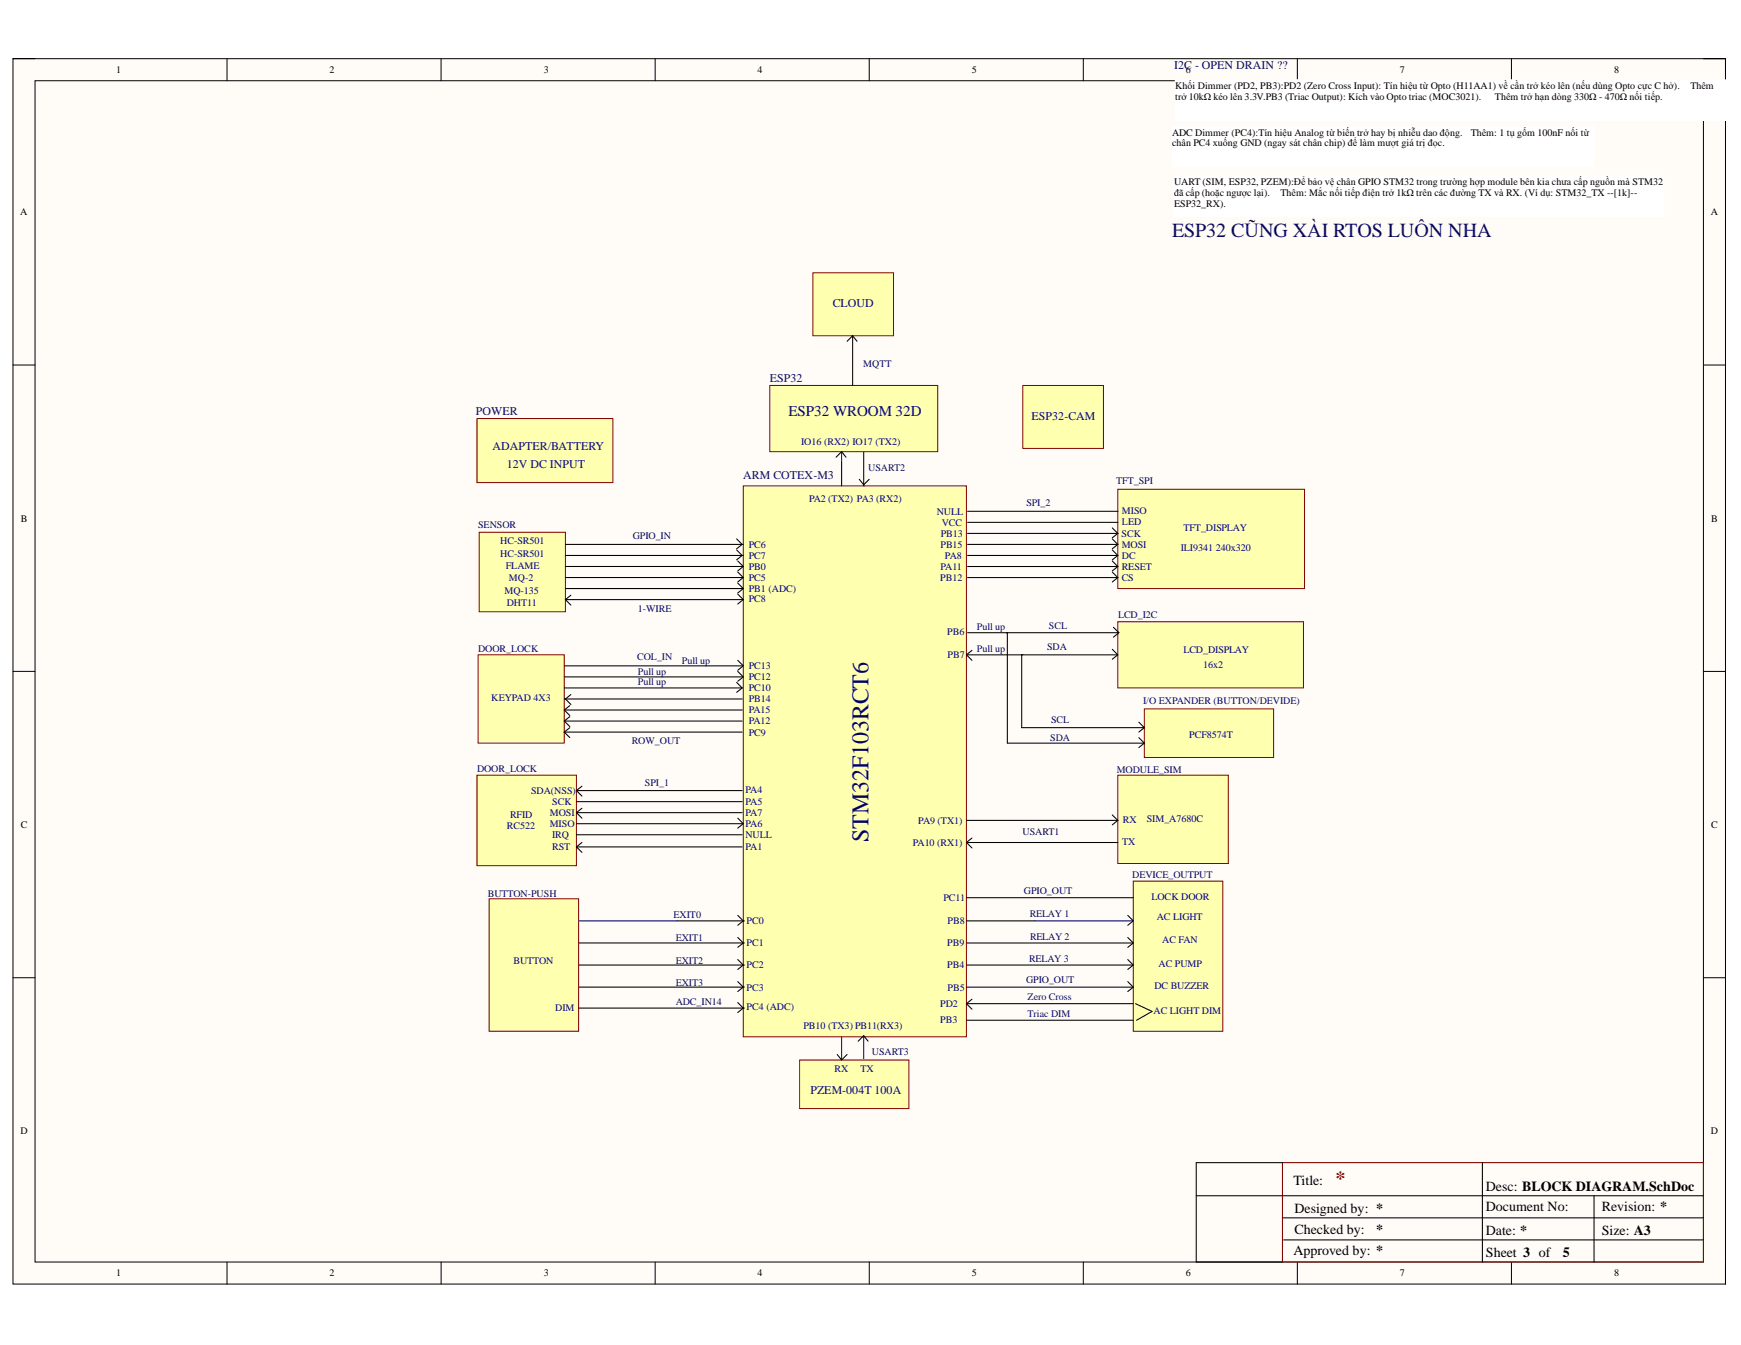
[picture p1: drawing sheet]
<svg xmlns="http://www.w3.org/2000/svg" width="279mm" height="216mm" viewBox="0 0 279 216" stroke-linecap="round" stroke-linejoin="round" font-family="sans-serif">
<path d="M2.1 9.4h274.8v196.7h-274.8z" fill-rule="evenodd" fill="#fffcf8"/>
<path d="M2.1 9.4h274.8v196.7h-274.8z" fill="none" stroke="#000" stroke-width=".16"/>
<path d="M5.6 13h267.8v189.6h-267.8z" fill-rule="evenodd" fill="#fffcf8"/>
<g fill="none" stroke="#000" stroke-width=".16">
<path d="M2.1 9.4h3.5M5.6 13h267.8v189.6h-267.8zM36.4 9.4v3.6M70.8 9.4v3.6M105.1 9.4v3.6M139.5 9.4v3.6M173.9 9.4v3.6M208.2 9.4v3.6M242.6 9.4v3.6M273.4 9.4h3.5v3.6M2.1 58.6h3.5M273.4 58.6h3.5"/>
<path d="M2.1 107.8h3.5M273.4 107.8h3.5M2.1 156.9h3.5M273.4 156.9h3.5M36.4 202.6v3.5M70.8 202.6v3.5M105.1 202.6v3.5M139.5 202.6v3.5M173.9 202.6v3.5M208.2 202.6v3.5M242.6 202.6v3.5M276.9 202.6v3.5"/>
</g>
<path d="M205.8 186.6h67.6v16h-67.6z" fill="none" stroke="#800000" stroke-width=".17"/>
<path d="M192 191.9h81.4M205.8 195.5h67.6M205.8 186.6h-13.8v16h13.8M206 199h67.4M237.9 186.6v16M255.8 191.9v10.7" fill="none" stroke="#000" stroke-width=".17"/>
<path d="M119.3 78h35.8v88.4h-35.8z" fill-rule="evenodd" fill="#ffffb0"/>
<path d="M119.3 78h35.8v88.4h-35.8z" fill="none" stroke="#800000" stroke-width=".16"/>
<path d="M92.9 158.5h26.6M92.9 154.9h26.6M92.9 151.4h26.6M108.6 147.8h10.9" fill="none" stroke="#000" stroke-width=".17"/>
<path d="M78.5 144.3h14.4v21.2h-14.4z" fill-rule="evenodd" fill="#ffffb0"/>
<path d="M78.5 144.3h14.4v21.2h-14.4z" fill="none" stroke="#800000" stroke-width=".16"/>
<path d="M155.1 147.8h11M155.1 158.5h26.8M155.1 154.9h26.8M155.1 151.4h26.8" fill="none" stroke="#000" stroke-width=".17"/>
<path d="M181.9 141.4h14.3v24.1h-14.3z" fill-rule="evenodd" fill="#ffffb0"/>
<path d="M181.9 141.4h14.3v24.1h-14.3z" fill="none" stroke="#800000" stroke-width=".16"/>
<path d="M179.4 124.4h17.7v14.2h-17.7z" fill-rule="evenodd" fill="#ffffb0"/>
<path d="M179.4 124.4h17.7v14.2h-17.7z" fill="none" stroke="#800000" stroke-width=".16"/>
<path d="M155.1 131.7h24.3M155.3 135.2h24.1" fill="none" stroke="#000" stroke-width=".17"/>
<path d="M179.4 99.8h29.8v10.6h-29.8z" fill-rule="evenodd" fill="#ffffb0"/>
<path d="M179.4 99.8h29.8v10.6h-29.8z" fill="none" stroke="#800000" stroke-width=".16"/>
<path d="M155.3 101.6h24.1M155.3 105.1h24.1" fill="none" stroke="#000" stroke-width=".17"/>
<path d="M179.4 78.5h30v16h-30z" fill-rule="evenodd" fill="#ffffb0"/>
<path d="M179.4 78.5h30v16h-30z" fill="none" stroke="#800000" stroke-width=".16"/>
<path d="M155.3 92.7h24.1M155.3 90.9h24.1M155.3 89.2h24.1M155.3 87.4h24.1M155.3 85.6h24.1M155.3 83.9h24.1M155.3 82.1h24.1" fill="none" stroke="#000" stroke-width=".17"/>
<path d="M76.5 124.4h16v14.6h-16z" fill-rule="evenodd" fill="#ffffb0"/>
<path d="M76.5 124.4h16v14.6h-16z" fill="none" stroke="#800000" stroke-width=".16"/>
<path d="M92.5 126.9h26.6M92.5 128.7h26.6M92.5 130.4h26.6M92.5 132.2h26.6M92.5 134h26.6M92.5 135.9h26.6M92.9 161.8h26.6M155.1 161.1h26.8M155.1 163.8h26.8M182.2 161.1l2.7 1.3-2.5 1.4" fill="none" stroke="#000" stroke-width=".17"/>
<path d="M183.6 113.8h20.8v7.8h-20.8z" fill-rule="evenodd" fill="#ffffb0"/>
<path d="M183.6 113.8h20.8v7.8h-20.8z" fill="none" stroke="#800000" stroke-width=".16"/>
<path d="M161.5 101.6h.2v17.7h21.9M164.1 105.1h-.1v11.7h19.6M155.1 144.1h26.8" fill="none" stroke="#000" stroke-width=".17"/>
<path d="M76.7 105.1h13.9v14.2h-13.9z" fill-rule="evenodd" fill="#ffffb0"/>
<path d="M76.7 105.1h13.9v14.2h-13.9z" fill="none" stroke="#800000" stroke-width=".16"/>
<g fill="none" stroke="#000" stroke-width=".17">
<path d="M178.5 84.7l.9 .9-.9 .7M178.5 86.5l.9 .9-.9 .7M178.5 90.1l.9 .8-.9 .7M178.5 91.8l.9 .9-.9 .7M178.5 88.3l.9 .9-.9 .7M156 104.4l-.9 .7 .9 .9M178.5 104.2l.9 .9-.9 .7M178.7 100.7l.9 .9-.9 .7M182.8 115.9l.8 .9-.8 .7M182.8 118.4l.8 .9-.8 .7M93.4 129.7l-.9 .7 .9 .9M93.4 135.2l-.9 .7 .9 .9"/>
<path d="M93.4 126.2l-.9 .7 .9 .9M118.4 131.3l.9 .9-.9 .7M156 134.5l-.9 .7 .9 .9M178.5 130.8l.9 .9-.9 .7M118.4 146.9l.9 .9-.9 .7M118.4 150.5l.9 .9-.9 .7M118.4 154l.9 .9-.9 .7M118.4 157.6l.9 .9-.9 .7M181 146.9l.9 .9-.9 .7M181 150.5l.9 .9-.9 .7M181 154l.9 .9-.9 .7M181 157.6l.9 .9-.9 .7"/>
<path d="M118.4 160.9l.9 .9-.9 .7M156 160.4l-.9 .7 .9 .9"/>
</g>
<path d="M76.9 85.4h13.8v12.8h-13.8z" fill-rule="evenodd" fill="#ffffb0"/>
<path d="M76.9 85.4h13.8v12.8h-13.8z" fill="none" stroke="#800000" stroke-width=".16"/>
<path d="M135.1 74.3v3.7M138.6 72.5v5.5M90.7 87.4h28.6M90.7 89.2h28.6M90.7 90.9h28.6M90.7 92.7h28.6M90.7 94.5h28.6M90.7 96.3h28.6" fill="none" stroke="#000" stroke-width=".17"/>
<path d="M123.5 61.9h27v10.6h-27z" fill-rule="evenodd" fill="#ffffb0"/>
<path d="M123.5 61.9h27v10.6h-27z" fill="none" stroke="#800000" stroke-width=".16"/>
<path d="M128.3 170.2h17.6v7.7h-17.6z" fill-rule="evenodd" fill="#ffffb0"/>
<path d="M128.3 170.2h17.6v7.7h-17.6z" fill="none" stroke="#800000" stroke-width=".16"/>
<path d="M164.1 61.9h13v10.1h-13z" fill-rule="evenodd" fill="#ffffb0"/>
<path d="M164.1 61.9h13v10.1h-13z" fill="none" stroke="#800000" stroke-width=".16"/>
<path d="M90.6 117.5h28.5M90.6 115.7h28.5M90.6 114h28.5M90.6 112.2h28.5M90.6 110.4h28.5M90.6 108.7h28.5M90.6 106.9h28.5" fill="none" stroke="#000" stroke-width=".17"/>
<path d="M76.5 67.2h21.9v10.3h-21.9z" fill-rule="evenodd" fill="#ffffb0"/>
<path d="M76.5 67.2h21.9v10.3h-21.9z" fill="none" stroke="#800000" stroke-width=".16"/>
<g fill="none" stroke="#000" stroke-width=".17">
<path d="M134.2 73.4l.9-.9 .7 .9M137.9 76.9l.7 .9 .9-.9M91.6 95.5l-.9 .8 .9 .8M118.2 86.5l.9 .9-.9 .7M118.2 88.3l.9 .9-.9 .7M118.4 90l.9 .9-.9 .7M118.4 91.8l.9 .9-.9 .7M118.4 93.6l.9 .9-.9 .7M118.4 95.4l.9 .9-.9 .7M91.4 113.3l-.8 .7 .8 .9M91.4 115l-.8 .7 .8 .9M91.4 116.8l-.8 .7 .8 .9"/>
<path d="M91.6 111.5l-.9 .7 .9 .9M118.2 109.5l.9 .9-.9 .7M118.4 106l.9 .9-.9 .7M118.4 107.8l.9 .9-.9 .7"/>
</g>
<path d="M188.6 12.8h88.3v6.5h-88.3z" fill-rule="evenodd" fill="#fff"/>
<path d="M188.6 12.8h88.3v6.5h-88.3z" fill="none" stroke="#fff" stroke-width=".16"/>
<path d="M188.1 20.3h67.7v6.5h-67.7z" fill-rule="evenodd" fill="#fff"/>
<path d="M188.1 20.3h67.7v6.5h-67.7z" fill="none" stroke="#fff" stroke-width=".16"/>
<path d="M188.4 28.3h78.6v6.5h-78.6z" fill-rule="evenodd" fill="#fff"/>
<path d="M188.4 28.3h78.6v6.5h-78.6z" fill="none" stroke="#fff" stroke-width=".16"/>
<path d="M135.1 72.5v1.8M92.9 147.8h15.7M166.1 147.8h15.8M135.1 166.4v3.6M138.6 166.4v3.6" fill="none" stroke="#000080" stroke-width=".17"/>
<path d="M134.4 169.3l.7 .8 .8-.8M137.7 167.1l.9-.9 .7 .9" fill="none" stroke="#000" stroke-width=".17"/>
<path d="M130.4 43.8h13v10.1h-13z" fill-rule="evenodd" fill="#ffffb0"/>
<path d="M130.4 43.8h13v10.1h-13z" fill="none" stroke="#800000" stroke-width=".16"/>
<path d="M136.8 53.9v8M136.8 53.9l-.9 .9M136.8 53.9l.7 .9" fill="none" stroke="#000" stroke-width=".17"/>
<text font-size="3.9" fill="#000080" x="139.4" y="135.2" transform="rotate(-90 139.4 135.2)">STM32F103RCT6</text>
<text font-size="3.2" fill="#000080" x="188.1" y="38.1">ESP32 CŨNG XÀI RTOS LUÔN NHA</text>
<text font-size="3.2" fill="#900" x="214.3" y="190.2">*</text>
<text font-size="2.4" fill="#000080" x="126.5" y="66.9">ESP32 WROOM 32D</text>
<g font-size="2.2">
<text x="207.6" y="190.2">Title:</text>
<text x="238.4" y="191.1">Desc: BLOCK DIAGRAM.SchDoc</text>
<text x="207.7" y="194.7">Designed by: *</text>
<text x="238.4" y="194.5">Document No:</text>
<text x="257" y="194.5">Revision: *</text>
<text x="207.6" y="201.4">Approved by: *</text>
<text x="207.7" y="198">Checked by:</text>
<text x="220.9" y="198">*</text>
<text x="238.4" y="198.2">Date: *</text>
<text x="238.4" y="201.7">Sheet 3 of</text>
<text x="250.8" y="201.7">5</text>
<text x="257" y="198.2">Size: A3</text>
</g>
<g font-size="1.9" fill="#000080">
<text x="188.4" y="11.1">I2C - OPEN DRAIN ??</text>
<text x="133.6" y="49.2">CLOUD</text>
<text x="123.5" y="61.3">ESP32</text>
<text x="76.4" y="66.6">POWER</text>
<text x="165.6" y="67.5">ESP32-CAM</text>
<text x="79" y="72.3">ADAPTER/BATTERY</text>
<text x="81.3" y="75.1">12V DC INPUT</text>
<text x="119.3" y="76.9">ARM COTEX-M3</text>
<text x="130.1" y="175.6">PZEM-004T 100A</text>
</g>
<g font-size="1.6">
<text x="18.6" y="11.7">1</text>
<text x="52.9" y="11.7">2</text>
<text x="87.3" y="11.7">3</text>
<text x="121.5" y="11.7">4</text>
<text x="156" y="11.7">5</text>
<text x="190.3" y="11.7">6</text>
<text x="224.7" y="11.7">7</text>
<text x="259" y="11.7">8</text>
<text x="188.6" y="14.2">Khối Dimmer (PD2, PB3):PD2 (Zero Cross Input): Tín hiệu từ Opto (H11AA1) về cần trở kéo lên (nếu dùng Opto cực C hở).</text>
<text x="188.6" y="16">t</text>
<text x="189.1" y="16">rở 10kΩ kéo lên 3.3V.PB3 (Triac Output): Kích vào Opto triac (MOC3021).</text>
<text x="239.9" y="16">Thêm trở hạn dòng 330Ω - 470Ω nối tiếp.</text>
<text x="271.3" y="14.2">Thê</text>
<text x="273.7" y="14.2">m</text>
<text x="188.1" y="21.8">ADC Dimmer (PC4):Tín hiệu Analog từ biến trở hay bị nhiễu dao động.</text>
<text x="188.1" y="23.5">chân PC4 xuống GND (ngay sát chân chip) để làm mượt giá trị đọc.</text>
<text x="236" y="21.8">Thêm: 1 tụ gốm 100nF nối từ</text>
<text x="188.4" y="29.7">UART (SIM, ESP32, PZEM):Để bảo vệ chân GPIO STM32 trong trường hợp module bên kia chưa cấp nguồn mà STM32</text>
<text x="3.3" y="34.5">A</text>
<text x="188.4" y="31.5">đã cấp (hoặc ngược lại).</text>
<text x="188.4" y="33.3">ESP32_RX).</text>
<text x="205.5" y="31.5">Thêm: Mắc nối tiếp điện trở 1kΩ trên các đường TX và RX. (Ví dụ: STM32_TX --[1k]--</text>
<text x="274.5" y="34.5">A</text>
<text x="3.3" y="83.7">B</text>
<text x="274.6" y="83.7">B</text>
<text x="3.3" y="132.9">C</text>
<text x="274.6" y="132.9">C</text>
<text x="3.3" y="182.1">D</text>
<text x="274.6" y="182.1">D</text>
<text x="18.6" y="204.9">1</text>
<text x="52.9" y="204.9">2</text>
<text x="87.3" y="204.9">3</text>
<text x="121.5" y="204.9">4</text>
<text x="156" y="204.9">5</text>
<text x="190.3" y="204.9">6</text>
<text x="224.7" y="204.9">7</text>
<text x="259" y="204.9">8</text>
</g>
<g font-size="1.6" fill="#000080">
<text x="138.5" y="58.9">MQTT</text>
<text x="128.6" y="71.5">IO16 (RX2) IO17 (TX2)</text>
<text x="139.3" y="75.7">USART2</text>
<text x="179.1" y="77.7">TFT_SPI</text>
<text x="129.8" y="80.5">PA2 (TX2) PA3 (RX2)</text>
<text x="150.3" y="82.6">NULL</text>
<text x="164.7" y="81.2">SPI_2</text>
<text x="180.1" y="82.4">MISO</text>
<text x="76.7" y="84.7">SENSOR</text>
<text x="80.3" y="87.4">HC-SR501</text>
<text x="80.3" y="89.3">HC-SR501</text>
<text x="101.5" y="86.5">GPIO_IN</text>
<text x="120.1" y="87.9">PC6</text>
<text x="120.1" y="89.7">PC7</text>
<text x="150.9" y="87.9">PB15</text>
<text x="151" y="86.2">PB13</text>
<text x="151.1" y="84.4">VCC</text>
<text x="151.6" y="89.7">PA8</text>
<text x="180" y="86.2">SCK</text>
<text x="180" y="87.9">MOSI</text>
<text x="180.1" y="89.7">DC</text>
<text x="180.1" y="84.2">LED</text>
<text x="189.5" y="88.4">ILI9341 240x320</text>
<text x="189.9" y="85.3">TFT_DISPLAY</text>
<text x="81" y="95.4">MQ-135</text>
<text x="81.2" y="91.3">FLAME</text>
<text x="81.7" y="93.3">MQ-2</text>
<text x="120.1" y="91.5">PB0</text>
<text x="120.1" y="93.3">PC5</text>
<text x="120.1" y="95">PB1 (ADC)</text>
<text x="150.9" y="93.3">PB12</text>
<text x="150.9" y="91.5">PA11</text>
<text x="180" y="93.3">CS</text>
<text x="180" y="91.5">RESET</text>
<text x="81.3" y="97.3">DHT11</text>
<text x="102.4" y="98.2">1-WIRE</text>
<text x="120.1" y="96.6">PC8</text>
<text x="152" y="101.9">PB6</text>
<text x="156.8" y="101.2">Pull up</text>
<text x="168.3" y="101">SCL</text>
<text x="179.4" y="99.3">LCD_I2C</text>
<text x="76.7" y="104.6">DOOR_LOCK</text>
<text x="102.3" y="106">COL_IN</text>
<text x="109.4" y="106.5">Pull up</text>
<text x="120.1" y="107.4">PC13</text>
<text x="152.1" y="105.6">PB7</text>
<text x="156.8" y="104.6">Pull up</text>
<text x="168" y="104.4">SDA</text>
<text x="189.9" y="104.8">LCD_DISPLAY</text>
<text x="193.1" y="107.2">16x2</text>
<text x="78.8" y="112.6">KEYPAD 4X3</text>
<text x="102.4" y="108.3">Pull up</text>
<text x="102.4" y="109.9">Pull up</text>
<text x="120.1" y="109.2">PC12</text>
<text x="120.1" y="111">PC10</text>
<text x="120.1" y="112.7">PB14</text>
<text x="183.4" y="113.1">I/O EXPANDER (BUTTON/DEVIDE)</text>
<text x="101.4" y="119.5">ROW_OUT</text>
<text x="120.1" y="114.5">PA15</text>
<text x="120.1" y="116.3">PA12</text>
<text x="120.1" y="118.1">PC9</text>
<text x="168.6" y="119">SDA</text>
<text x="168.7" y="116.1">SCL</text>
<text x="190.8" y="118.4">PCF8574T</text>
<text x="76.6" y="123.9">DOOR_LOCK</text>
<text x="179.2" y="124.1">MODULE_SIM</text>
<text x="81.8" y="131.3">RFID</text>
<text x="85.2" y="127.4">SDA(NSS)</text>
<text x="88.2" y="131">MOSI</text>
<text x="88.6" y="129.2">SCK</text>
<text x="103.5" y="126.2">SPI_1</text>
<text x="119.6" y="129.2">PA5</text>
<text x="119.6" y="127.3">PA4</text>
<text x="119.6" y="131">PA7</text>
<text x="184" y="131.9">SIM_A7680C</text>
<text x="81.3" y="133.1">RC522</text>
<text x="88.2" y="132.8">MISO</text>
<text x="88.6" y="134.5">IRQ</text>
<text x="88.6" y="136.5">RST</text>
<text x="119.6" y="132.8">PA6</text>
<text x="119.6" y="134.5">NULL</text>
<text x="119.6" y="136.5">PA1</text>
<text x="146.5" y="135.8">PA10 (RX1)</text>
<text x="147.4" y="132.2">PA9 (TX1)</text>
<text x="164.1" y="134">USART1</text>
<text x="180.1" y="135.6">TX</text>
<text x="180.2" y="132.1">RX</text>
<text x="78.3" y="143.9">BUTTON-PUSH</text>
<text x="164.3" y="143.6">GPIO_OUT</text>
<text x="181.7" y="140.9">DEVICE_OUTPUT</text>
<text x="108.1" y="147.3">EXIT0</text>
<text x="119.8" y="148.4">PC0</text>
<text x="151.4" y="144.6">PC11</text>
<text x="152.1" y="148.4">PB8</text>
<text x="165.3" y="147.1">RELAY 1</text>
<text x="184.8" y="144.5">LOCK DOOR</text>
<text x="185.6" y="147.6">AC LIGHT</text>
<text x="82.4" y="154.7">BUTTON</text>
<text x="108.4" y="151">EXIT1</text>
<text x="108.4" y="154.7">EXIT2</text>
<text x="119.8" y="151.9">PC1</text>
<text x="119.8" y="155.5">PC2</text>
<text x="152" y="151.9">PB9</text>
<text x="152" y="155.5">PB4</text>
<text x="165.2" y="154.4">RELAY 3</text>
<text x="165.3" y="150.9">RELAY 2</text>
<text x="185.9" y="155.3">AC PUMP</text>
<text x="186.5" y="151.4">AC FAN</text>
<text x="108.4" y="158.3">EXIT3</text>
<text x="108.4" y="161.3">ADC_IN14</text>
<text x="119.8" y="159">PC3</text>
<text x="150.9" y="161.7">PD2</text>
<text x="152.1" y="159">PB5</text>
<text x="164.7" y="157.7">GPIO_OUT</text>
<text x="164.9" y="160.6">Zero Cross</text>
<text x="185.3" y="158.8">DC BUZZER</text>
<text x="89.1" y="162.3">DIM</text>
<text x="119.8" y="162.2">PC4 (ADC)</text>
<text x="128.9" y="165.2">PB10 (TX3) PB11(RX3)</text>
<text x="150.9" y="164.3">PB3</text>
<text x="164.9" y="163.2">Triac DIM</text>
<text x="185.1" y="162.7">AC LIGHT DIM</text>
<text x="133.9" y="172.1">RX</text>
<text x="138.1" y="172.1">TX</text>
<text x="139.9" y="169.3">USART3</text>
</g>
</svg>
